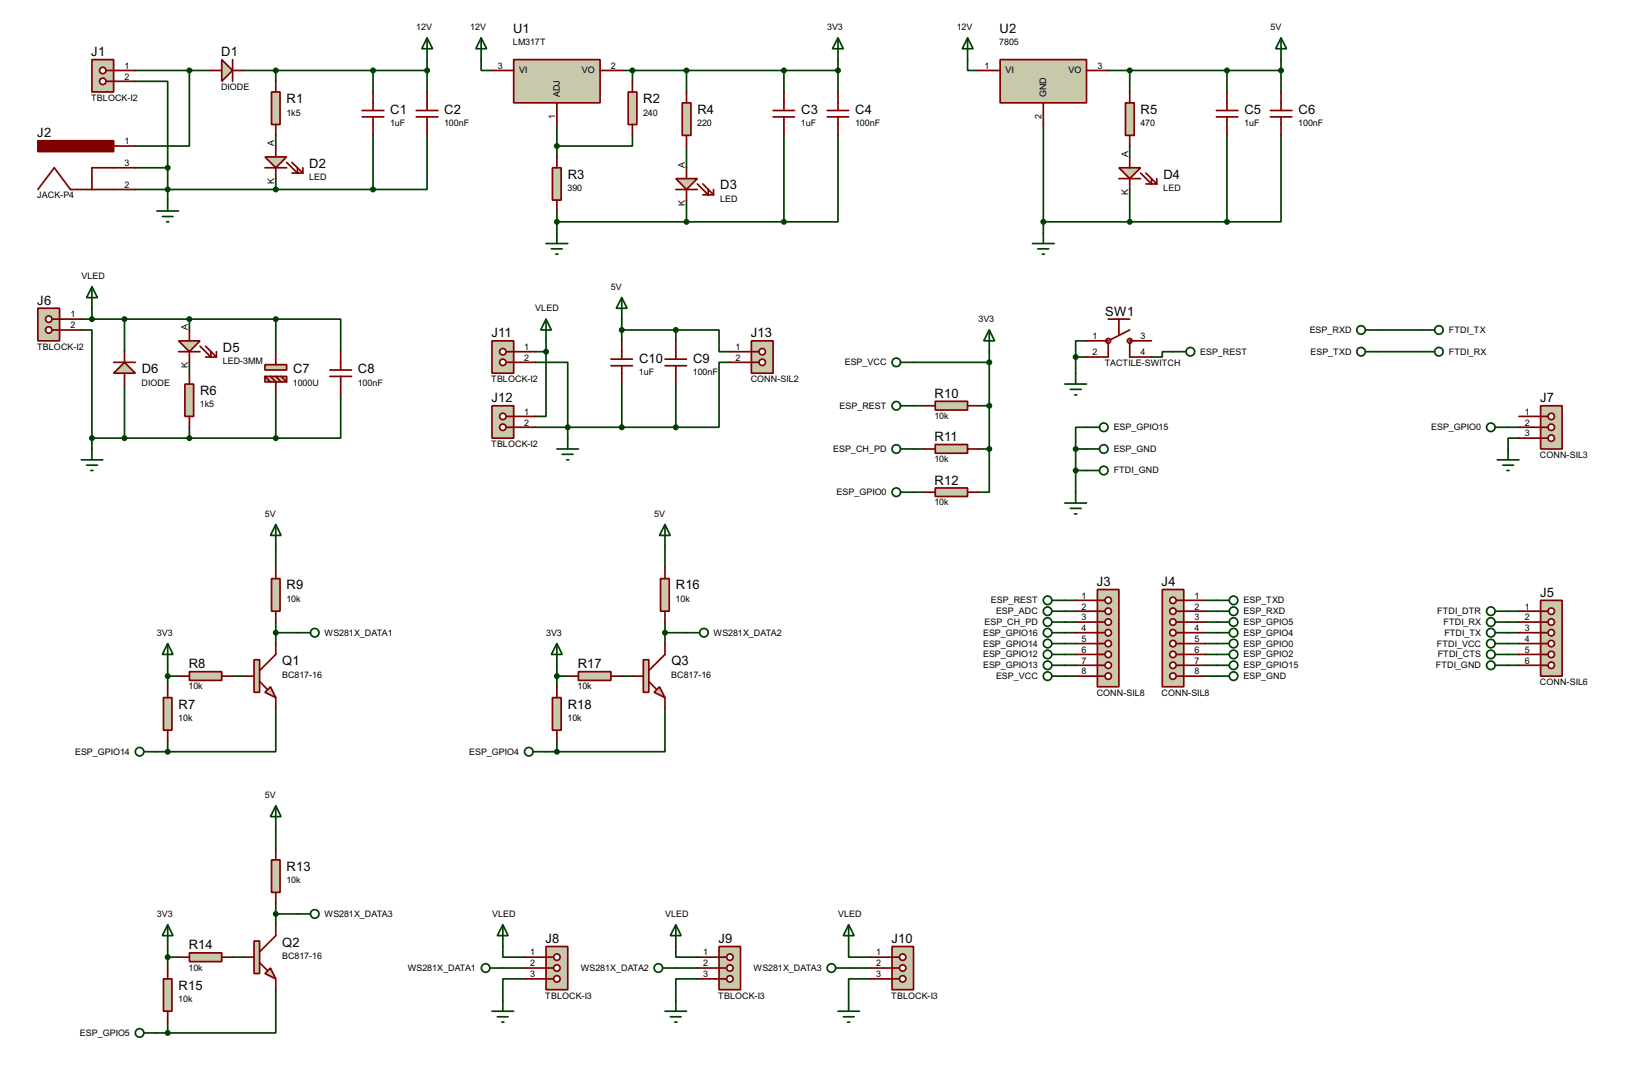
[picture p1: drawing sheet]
<svg xmlns="http://www.w3.org/2000/svg" width="383mm" height="256mm" viewBox="0 0 383 256" stroke-linecap="round" stroke-linejoin="round" font-family="sans-serif">
<g fill="none" stroke="#004000" stroke-width=".4">
<path d="M31.8 19.1h7.6v20.3M31.8 16.6h17.8M44.5 16.6v17.7h-12.7M57.2 16.6h43.2M64.8 16.6v2.5M87.7 16.6v5M100.4 14v7.6M113.1 14v2.6h2.5M146.1 16.6h50.8M148.6 16.6v2.5M161.3 16.6v5M184.2 16.6v5"/>
<path d="M196.9 14v7.6M227.4 14v2.6h2.5M260.4 16.6h40.6M265.5 16.6v5M288.3 16.6v5M301 14v7.6M31.8 39.4h7.6M39.4 39.4v7.6M64.8 31.8v2.5M87.7 31.8v12.7M100.4 31.8v12.7h-12.7M130.9 29.3v7.6"/>
<path d="M148.6 31.8v2.5h-17.7M161.3 34.3v5.1M184.2 31.8v20.3M196.9 31.8v20.3h-12.7M245.2 29.3v25.4M265.5 34.3v2.6M288.3 31.8v20.3M301 31.8v20.3h-12.7M31.8 44.5h55.9M64.8 42v2.5M130.9 49.6v5.1M130.9 52.1h53.3"/>
<path d="M161.3 47v5.1M245.2 52.1h43.1M265.5 44.5v7.6M19.1 77.5h2.5v25.4M19.1 75h45.7M21.6 72.4v2.6M29.3 75v7.6M44.5 75v2.5M64.8 75h15.3v7.6M64.8 75v7.6M146.1 77.5h12.7M146.1 75v5.1"/>
<path d="M158.8 77.5h10.2v5.1h2.5M158.8 77.5v2.6M323.9 77.5h10.2M29.3 90.2v12.7M44.5 85.1v2.6M64.8 92.8v10.1M80.1 92.8v10.1h-15.3M125.8 85.1h7.6v17.8M125.8 82.6h2.5M128.3 82.6v15.2h-2.5M128.3 80.1v2.5M146.1 90.2v10.2"/>
<path d="M158.8 90.2v10.2M171.5 85.1h-2.5v15.3h-10.2M214.7 95.3h2.5M214.7 85.1h17.8M229.9 95.3h2.6M232.5 82.6v22.9M252.8 83.9v3.8M252.8 83.9h2.5M255.3 80.1h-2.5v3.8M275.6 82.6h-2.5v1.3h-2.5M323.9 82.6h10.2M21.6 102.9h43.2"/>
<path d="M21.6 102.9v2.6M44.5 100.4v2.5M125.8 100.4h33M214.7 105.5h2.5M214.7 115.6h2.5M229.9 105.5h2.6M232.5 105.5v10.1h-2.6M252.8 105.5v10.1M252.8 110.5h2.5M252.8 105.5h2.5M255.3 100.4h-2.5v5.1M354.4 100.4h2.5"/>
<path d="M356.9 102.9h-2.5v2.6M64.8 128.3v5.1M156.3 128.3v5.1M39.4 158.8h2.6M39.4 156.3v5M54.7 158.8h2.5M64.8 148.6h5.1M64.8 146.1v5.1M130.9 156.3v5M130.9 158.8h2.5M146.1 158.8h2.5M156.3 148.6h5"/>
<path d="M156.3 146.1v5.1M250.2 141h2.6M250.2 143.6h2.6M250.2 146.1h2.6M250.2 148.6h2.6M250.2 151.2h2.6M250.2 153.7h2.6M250.2 156.3h2.6M250.2 158.8h2.6M283.3 141h2.5M283.3 143.6h2.5M283.3 146.1h2.5"/>
<path d="M283.3 148.6h2.5M283.3 151.2h2.5M283.3 153.7h2.5M283.3 156.3h2.5M283.3 158.8h2.5M354.4 143.6h2.5M354.4 146.1h2.5M354.4 148.6h2.5M354.4 151.2h2.5M354.4 153.7h2.5M354.4 156.3h2.5M36.9 176.6h2.5"/>
<path d="M39.4 174v2.6M64.8 166.4v10.2h-25.4M128.3 176.6h2.6M130.9 174v2.6M156.3 166.4v10.2h-25.4M64.8 194.4v5M64.8 212.1v5.1M64.8 214.7h5.1M39.4 222.3v5.1M39.4 224.8h2.6M54.7 224.8h2.5M64.8 232.5v10.1h-25.4"/>
<path d="M118.2 222.3v2.5h5M118.2 227.4h5M123.2 229.9h-5v5.1M158.8 222.3v2.5h5.1M158.8 227.4h5.1M163.9 229.9h-5.1v5.1M199.4 222.3v2.5h5.1M199.4 227.4h5.1M204.5 229.9h-5.1v5.1M36.9 242.6h2.5M39.4 240.1v2.5"/>
</g>
<path d="M21.6 14h5.1v7.6h-5.1z" fill="#c8c8aa" stroke="#800000" stroke-width=".4"/>
<path d="M24.9 16.6h1.8" fill="none" stroke="#800000" stroke-width=".4"/>
<circle cx="24.1" cy="16.6" r=".75" fill="#feffff" stroke="#800000" stroke-width=".4"/>
<path d="M24.9 19.1h1.8" fill="none" stroke="#800000" stroke-width=".4"/>
<circle cx="24.1" cy="19.1" r=".75" fill="#feffff" stroke="#800000" stroke-width=".4"/>
<path d="M26.7 16.6h5.1M26.7 19.1h5.1M97.8 27.5h5.1M97.8 26h5.1M100.4 21.6v4.4M100.4 27.5v4.3" fill="none" stroke="#800000" stroke-width=".4"/>
<path d="M63.8 21.6h2v7.7h-2z" fill="#c8c8aa" stroke="#800000" stroke-width=".4"/>
<path d="M64.8 19.1v2.5M64.8 29.3v2.5" fill="none" stroke="#800000" stroke-width=".4"/>
<path d="M120.7 14h20.3v10.2h-20.3z" fill="#c8c8aa" stroke="#800000" stroke-width=".4"/>
<path d="M115.6 16.6h5.1M141 16.6h5.1M130.9 24.2v5.1" fill="none" stroke="#800000" stroke-width=".4"/>
<path d="M147.6 21.6h2.1v7.7h-2.1z" fill="#c8c8aa" stroke="#800000" stroke-width=".4"/>
<path d="M148.6 19.1v2.5M148.6 29.3v2.5" fill="none" stroke="#800000" stroke-width=".4"/>
<path d="M129.8 39.4h2.1v7.6h-2.1z" fill="#c8c8aa" stroke="#800000" stroke-width=".4"/>
<path d="M130.9 36.9v2.5M130.9 47v2.6" fill="none" stroke="#800000" stroke-width=".4"/>
<circle cx="130.8" cy="34.3" r=".5" fill="#004000" stroke="#004000" stroke-width=".4"/>
<path d="M160.3 24.2h2.1v7.6h-2.1z" fill="#c8c8aa" stroke="#800000" stroke-width=".4"/>
<path d="M161.3 21.6v2.6M161.3 31.8v2.5M194.4 27.5h5M194.4 26h5M196.9 21.6v4.4M196.9 27.5v4.3" fill="none" stroke="#800000" stroke-width=".4"/>
<path d="M196.9 8.9l1.3 2.6h-2.6zM196.9 8.9v5.1" fill="none" stroke="#004000" stroke-width=".4"/>
<path d="M257.9 138.5h5v22.8h-5z" fill="#c8c8aa" stroke="#800000" stroke-width=".4"/>
<path d="M257.9 141h1.7" fill="none" stroke="#800000" stroke-width=".4"/>
<circle cx="260.4" cy="141" r=".75" fill="#feffff" stroke="#800000" stroke-width=".4"/>
<path d="M257.9 143.6h1.7" fill="none" stroke="#800000" stroke-width=".4"/>
<circle cx="260.4" cy="143.6" r=".75" fill="#feffff" stroke="#800000" stroke-width=".4"/>
<path d="M257.9 146.1h1.7" fill="none" stroke="#800000" stroke-width=".4"/>
<circle cx="260.4" cy="146.1" r=".75" fill="#feffff" stroke="#800000" stroke-width=".4"/>
<path d="M257.9 148.6h1.7" fill="none" stroke="#800000" stroke-width=".4"/>
<circle cx="260.4" cy="148.6" r=".75" fill="#feffff" stroke="#800000" stroke-width=".4"/>
<path d="M257.9 151.2h1.7" fill="none" stroke="#800000" stroke-width=".4"/>
<circle cx="260.4" cy="151.2" r=".75" fill="#feffff" stroke="#800000" stroke-width=".4"/>
<path d="M257.9 153.7h1.7" fill="none" stroke="#800000" stroke-width=".4"/>
<circle cx="260.4" cy="153.7" r=".75" fill="#feffff" stroke="#800000" stroke-width=".4"/>
<path d="M257.9 156.3h1.7" fill="none" stroke="#800000" stroke-width=".4"/>
<circle cx="260.4" cy="156.3" r=".75" fill="#feffff" stroke="#800000" stroke-width=".4"/>
<path d="M257.9 158.8h1.7" fill="none" stroke="#800000" stroke-width=".4"/>
<circle cx="260.4" cy="158.8" r=".75" fill="#feffff" stroke="#800000" stroke-width=".4"/>
<path d="M252.8 141h5.1M252.8 143.6h5.1M252.8 146.1h5.1M252.8 148.6h5.1M252.8 151.2h5.1M252.8 153.7h5.1M252.8 156.3h5.1M252.8 158.8h5.1" fill="none" stroke="#800000" stroke-width=".4"/>
<g fill="none" stroke="#004000" stroke-width=".4">
<path d="M247.2 141h3M247.2 143.6h3M247.2 146.1h3M247.2 148.6h3M247.2 151.2h3M247.2 153.7h3M247.2 156.3h3M247.2 158.8h3"/>
<circle cx="246.1" cy="141" r="1"/>
<circle cx="246.1" cy="158.8" r="1"/>
<circle cx="246.1" cy="146.1" r="1"/>
<circle cx="246.1" cy="151.2" r="1"/>
<circle cx="246.1" cy="153.7" r="1"/>
<circle cx="246.1" cy="156.3" r="1"/>
<circle cx="246.1" cy="143.6" r="1"/>
<circle cx="246.1" cy="148.6" r="1"/>
</g>
<path d="M273.1 138.5h5.1v22.8h-5.1z" fill="#c8c8aa" stroke="#800000" stroke-width=".4"/>
<path d="M276.4 141h1.8" fill="none" stroke="#800000" stroke-width=".4"/>
<circle cx="275.6" cy="141" r=".75" fill="#feffff" stroke="#800000" stroke-width=".4"/>
<path d="M276.4 143.6h1.8" fill="none" stroke="#800000" stroke-width=".4"/>
<circle cx="275.6" cy="143.6" r=".75" fill="#feffff" stroke="#800000" stroke-width=".4"/>
<path d="M276.4 146.1h1.8" fill="none" stroke="#800000" stroke-width=".4"/>
<circle cx="275.6" cy="146.1" r=".75" fill="#feffff" stroke="#800000" stroke-width=".4"/>
<path d="M276.4 148.6h1.8" fill="none" stroke="#800000" stroke-width=".4"/>
<circle cx="275.6" cy="148.6" r=".75" fill="#feffff" stroke="#800000" stroke-width=".4"/>
<path d="M276.4 151.2h1.8" fill="none" stroke="#800000" stroke-width=".4"/>
<circle cx="275.6" cy="151.2" r=".75" fill="#feffff" stroke="#800000" stroke-width=".4"/>
<path d="M276.4 153.7h1.8" fill="none" stroke="#800000" stroke-width=".4"/>
<circle cx="275.6" cy="153.7" r=".75" fill="#feffff" stroke="#800000" stroke-width=".4"/>
<path d="M276.4 156.3h1.8" fill="none" stroke="#800000" stroke-width=".4"/>
<circle cx="275.6" cy="156.3" r=".75" fill="#feffff" stroke="#800000" stroke-width=".4"/>
<path d="M276.4 158.8h1.8" fill="none" stroke="#800000" stroke-width=".4"/>
<circle cx="275.6" cy="158.8" r=".75" fill="#feffff" stroke="#800000" stroke-width=".4"/>
<path d="M278.2 141h5.1M278.2 143.6h5.1M278.2 146.1h5.1M278.2 148.6h5.1M278.2 151.2h5.1M278.2 153.7h5.1M278.2 156.3h5.1M278.2 158.8h5.1" fill="none" stroke="#800000" stroke-width=".4"/>
<g fill="none" stroke="#004000" stroke-width=".4">
<path d="M232.5 77.5l1.2 2.6h-2.5zM232.5 77.5v5.1M211.6 85.1h3.1M250.2 118.2h5.1M251.5 119.4h2.6M252.8 115.6v2.6M255.3 105.5h3.1M252.5 120.7h.5M285.8 141h3.1M285.8 143.6h3.1M285.8 146.1h3.1M285.8 148.6h3.1"/>
<path d="M285.8 151.2h3.1M285.8 153.7h3.1M285.8 156.3h3.1M285.8 158.8h3.1"/>
<circle cx="210.6" cy="85.1" r="1"/>
<circle cx="259.3" cy="105.5" r="1"/>
<circle cx="289.8" cy="151.2" r="1"/>
<circle cx="289.8" cy="156.3" r="1"/>
<circle cx="289.8" cy="143.6" r="1"/>
<circle cx="289.8" cy="148.6" r="1"/>
<circle cx="289.8" cy="153.7" r="1"/>
<circle cx="289.8" cy="146.1" r="1"/>
<circle cx="289.8" cy="141" r="1"/>
<circle cx="289.8" cy="158.8" r="1"/>
</g>
<path d="M362 141h5.1v17.8h-5.1z" fill="#c8c8aa" stroke="#800000" stroke-width=".4"/>
<path d="M362 143.6h1.8" fill="none" stroke="#800000" stroke-width=".4"/>
<circle cx="364.5" cy="143.6" r=".75" fill="#feffff" stroke="#800000" stroke-width=".4"/>
<path d="M362 146.1h1.8" fill="none" stroke="#800000" stroke-width=".4"/>
<circle cx="364.5" cy="146.1" r=".75" fill="#feffff" stroke="#800000" stroke-width=".4"/>
<path d="M362 148.6h1.8" fill="none" stroke="#800000" stroke-width=".4"/>
<circle cx="364.5" cy="148.6" r=".75" fill="#feffff" stroke="#800000" stroke-width=".4"/>
<path d="M362 151.2h1.8" fill="none" stroke="#800000" stroke-width=".4"/>
<circle cx="364.5" cy="151.2" r=".75" fill="#feffff" stroke="#800000" stroke-width=".4"/>
<path d="M362 153.7h1.8" fill="none" stroke="#800000" stroke-width=".4"/>
<circle cx="364.5" cy="153.7" r=".75" fill="#feffff" stroke="#800000" stroke-width=".4"/>
<path d="M362 156.3h1.8" fill="none" stroke="#800000" stroke-width=".4"/>
<circle cx="364.5" cy="156.3" r=".75" fill="#feffff" stroke="#800000" stroke-width=".4"/>
<path d="M356.9 143.6h5.1M356.9 146.1h5.1M356.9 148.6h5.1M356.9 151.2h5.1M356.9 153.7h5.1M356.9 156.3h5.1" fill="none" stroke="#800000" stroke-width=".4"/>
<g fill="none" stroke="#004000" stroke-width=".4">
<path d="M255.3 110.5h3.1M351.3 143.6h3.1M351.3 146.1h3.1M351.3 148.6h3.1M351.3 151.2h3.1M351.3 153.7h3.1M351.3 156.3h3.1"/>
<circle cx="259.3" cy="110.5" r="1"/>
<circle cx="350.3" cy="143.6" r="1"/>
<circle cx="350.3" cy="146.1" r="1"/>
<circle cx="350.3" cy="148.6" r="1"/>
<circle cx="350.3" cy="151.2" r="1"/>
<circle cx="350.3" cy="153.7" r="1"/>
<circle cx="350.3" cy="156.3" r="1"/>
</g>
<circle cx="252.7" cy="110.5" r=".5" fill="#004000" stroke="#004000" stroke-width=".4"/>
<path d="M219.8 104.4h7.6v2.1h-7.6z" fill="#c8c8aa" stroke="#800000" stroke-width=".4"/>
<path d="M217.2 105.5h2.6M227.4 105.5h2.5" fill="none" stroke="#800000" stroke-width=".4"/>
<path d="M219.8 114.6h7.6v2h-7.6z" fill="#c8c8aa" stroke="#800000" stroke-width=".4"/>
<path d="M217.2 115.6h2.6M227.4 115.6h2.5" fill="none" stroke="#800000" stroke-width=".4"/>
<circle cx="232.4" cy="105.5" r=".5" fill="#004000" stroke="#004000" stroke-width=".4"/>
<g fill="none" stroke="#004000" stroke-width=".4">
<path d="M320.9 77.5h3M334.1 77.5h3M320.9 82.6h3M334.1 82.6h3M211.6 105.5h3.1M211.6 115.6h3.1"/>
<circle cx="319.8" cy="77.5" r="1"/>
<circle cx="338.1" cy="77.5" r="1"/>
<circle cx="319.8" cy="82.6" r="1"/>
<circle cx="338.1" cy="82.6" r="1"/>
<circle cx="210.6" cy="105.5" r="1"/>
<circle cx="210.6" cy="115.6" r="1"/>
</g>
<path d="M219.8 94.3h7.6v2h-7.6z" fill="#c8c8aa" stroke="#800000" stroke-width=".4"/>
<path d="M260.4 75h5.1M262.9 75v3.8M265.5 77.5l-5.1 2.6v3.8M217.2 95.3h2.6M227.4 95.3h2.5M265.5 80.1v3.8" fill="none" stroke="#800000" stroke-width=".4"/>
<g fill="#c8c8aa" stroke="#800000" stroke-width=".4">
<circle cx="265.4" cy="80.1" r=".55"/>
<circle cx="260.4" cy="80.1" r=".55"/>
</g>
<path d="M255.3 80.1h5.1M255.3 83.9h5.1M265.5 80.1h5.1M265.5 83.9h5.1" fill="none" stroke="#800000" stroke-width=".4"/>
<g fill="#004000" stroke="#004000" stroke-width=".4">
<circle cx="232.4" cy="95.3" r=".5"/>
<circle cx="232.4" cy="85.1" r=".5"/>
</g>
<g fill="none" stroke="#004000" stroke-width=".4">
<path d="M211.6 95.3h3.1M275.6 82.6h3.1"/>
<circle cx="210.6" cy="95.3" r="1"/>
<circle cx="279.7" cy="82.6" r="1"/>
</g>
<path d="M62.3 162.6l1.3-1.3 1.2 2.6z" fill="#c8c8aa" stroke="#800000" stroke-width=".4"/>
<path d="M59.7 155h1.3v7.6h-1.3z" fill="#c8c8aa" stroke="#800000" stroke-width=".4"/>
<path d="M57.2 158.8h2.5M64.8 151.2v2.5l-3.8 3.8M61 160.1l1.8 1.8M64.8 163.9v2.5" fill="none" stroke="#800000" stroke-width=".4"/>
<path d="M63.8 135.9h2v7.7h-2z" fill="#c8c8aa" stroke="#800000" stroke-width=".4"/>
<path d="M64.8 133.4v2.5M64.8 143.6v2.5" fill="none" stroke="#800000" stroke-width=".4"/>
<path d="M44.5 157.8h7.6v2h-7.6z" fill="#c8c8aa" stroke="#800000" stroke-width=".4"/>
<path d="M42 158.8h2.5M52.1 158.8h2.6" fill="none" stroke="#800000" stroke-width=".4"/>
<path d="M38.4 163.9h2v7.6h-2z" fill="#c8c8aa" stroke="#800000" stroke-width=".4"/>
<path d="M39.4 161.3v2.6M39.4 171.5v2.5" fill="none" stroke="#800000" stroke-width=".4"/>
<g fill="none" stroke="#004000" stroke-width=".4">
<path d="M64.8 123.2l1.3 2.6h-2.5zM64.8 123.2v5.1M39.4 151.2l1.3 2.5h-2.5zM39.4 151.2v5.1M69.9 148.6h3.1M33.8 176.6h3.1"/>
<circle cx="73.9" cy="148.6" r="1"/>
<circle cx="32.8" cy="176.6" r="1"/>
</g>
<g fill="#004000" stroke="#004000" stroke-width=".4">
<circle cx="64.8" cy="148.6" r=".5"/>
<circle cx="39.4" cy="158.8" r=".5"/>
<circle cx="39.4" cy="176.6" r=".5"/>
</g>
<path d="M362 95.3h5.1v10.2h-5.1z" fill="#c8c8aa" stroke="#800000" stroke-width=".4"/>
<path d="M362 97.8h1.8" fill="none" stroke="#800000" stroke-width=".4"/>
<circle cx="364.5" cy="97.8" r=".75" fill="#feffff" stroke="#800000" stroke-width=".4"/>
<path d="M362 100.4h1.8" fill="none" stroke="#800000" stroke-width=".4"/>
<circle cx="364.5" cy="100.4" r=".75" fill="#feffff" stroke="#800000" stroke-width=".4"/>
<path d="M362 102.9h1.8" fill="none" stroke="#800000" stroke-width=".4"/>
<circle cx="364.5" cy="102.9" r=".75" fill="#feffff" stroke="#800000" stroke-width=".4"/>
<path d="M356.9 97.8h5.1M356.9 100.4h5.1M356.9 102.9h5.1" fill="none" stroke="#800000" stroke-width=".4"/>
<g fill="none" stroke="#004000" stroke-width=".4">
<path d="M255.3 100.4h3.1M351.3 100.4h3.1M351.8 108h5.1M353.1 109.3h2.6M354.1 110.5h.5M354.4 105.5v2.5"/>
<circle cx="259.3" cy="100.4" r="1"/>
<circle cx="350.3" cy="100.4" r="1"/>
</g>
<circle cx="252.7" cy="105.5" r=".5" fill="#004000" stroke="#004000" stroke-width=".4"/>
<g fill="#c8c8aa" stroke="#800000" stroke-width=".4">
<path d="M62.3 85.7h5.1v1.2h-5.1z"/>
<path d="M62.3 88.4h5.1v1.3h-5.1z"/>
</g>
<path d="M62.3 88.4l1.3 1.3M63.6 88.4l1.2 1.3v3.1M64.8 82.6v3.1M64.8 88.4l1.3 1.3M66.1 88.4l1.3 1.3" fill="none" stroke="#800000" stroke-width=".4"/>
<circle cx="148.6" cy="16.6" r=".5" fill="#004000" stroke="#004000" stroke-width=".4"/>
<path d="M235 14h20.3v10.2h-20.3z" fill="#c8c8aa" stroke="#800000" stroke-width=".4"/>
<path d="M229.9 16.6h5.1M255.3 16.6h5.1M245.2 24.2v5.1" fill="none" stroke="#800000" stroke-width=".4"/>
<path d="M52.1 14l2.6 2.6-2.6 2.5z" fill="#c8c8aa" stroke="#800000" stroke-width=".4"/>
<path d="M49.6 16.6h2.5M54.7 14v5.1M54.7 16.6h2.5" fill="none" stroke="#800000" stroke-width=".4"/>
<path d="M100.4 8.9l1.3 2.6h-2.6zM100.4 8.9v5.1M113.1 8.9l1.3 2.6h-2.6zM113.1 8.9v5.1M128.3 57.2h5.1M129.6 58.5h2.5M130.6 59.7h.5M130.9 54.7v2.5" fill="none" stroke="#004000" stroke-width=".4"/>
<g fill="#004000" stroke="#004000" stroke-width=".4">
<circle cx="100.3" cy="16.6" r=".5"/>
<circle cx="196.9" cy="16.6" r=".5"/>
<circle cx="130.8" cy="52.1" r=".5"/>
</g>
<path d="M264.5 24.2h2v7.6h-2z" fill="#c8c8aa" stroke="#800000" stroke-width=".4"/>
<path d="M265.5 21.6v2.6M265.5 31.8v2.5M298.5 27.5h5.1M298.5 26h5.1M301 21.6v4.4M301 27.5v4.3" fill="none" stroke="#800000" stroke-width=".4"/>
<path d="M227.4 8.9l1.3 2.6h-2.6zM227.4 8.9v5.1M301 8.9l1.3 2.6h-2.5zM301 8.9v5.1M242.6 57.2h5.1M243.9 58.5h2.5M244.9 59.7h.5M245.2 54.7v2.5" fill="none" stroke="#004000" stroke-width=".4"/>
<g fill="#004000" stroke="#004000" stroke-width=".4">
<circle cx="301" cy="16.6" r=".5"/>
<circle cx="245.1" cy="52.1" r=".5"/>
</g>
<path d="M8.9 72.4h5.1v7.7h-5.1z" fill="#c8c8aa" stroke="#800000" stroke-width=".4"/>
<path d="M12.2 75h1.8" fill="none" stroke="#800000" stroke-width=".4"/>
<circle cx="11.4" cy="75" r=".75" fill="#feffff" stroke="#800000" stroke-width=".4"/>
<path d="M12.2 77.5h1.8" fill="none" stroke="#800000" stroke-width=".4"/>
<circle cx="11.4" cy="77.5" r=".75" fill="#feffff" stroke="#800000" stroke-width=".4"/>
<path d="M14 75h5.1M14 77.5h5.1M77.5 88.4h5.1M77.5 86.9h5.1M80.1 82.6v4.3M80.1 88.4v4.4" fill="none" stroke="#800000" stroke-width=".4"/>
<path d="M36.9 49.6h5.1M38.2 50.9h2.5M39.2 52.1h.5M39.4 47v2.6M21.6 67.4l1.3 2.5h-2.5zM21.6 67.4v5M19.1 108h5.1M20.4 109.3h2.5M21.4 110.5h.5M21.6 105.5v2.5" fill="none" stroke="#004000" stroke-width=".4"/>
<path d="M43.5 90.2h2v7.6h-2z" fill="#c8c8aa" stroke="#800000" stroke-width=".4"/>
<path d="M26.7 34.3h5.1M31.8 39.4h-10.2v5.1M8.9 44.5l3.9-5.1 3.8 5.1h15.2M44.5 87.7v2.5M44.5 97.8v2.6" fill="none" stroke="#800000" stroke-width=".4"/>
<g fill="#004000" stroke="#004000" stroke-width=".4">
<circle cx="39.4" cy="44.5" r=".5"/>
<circle cx="64.8" cy="75" r=".5"/>
<circle cx="44.5" cy="102.9" r=".5"/>
<circle cx="64.8" cy="102.9" r=".5"/>
<circle cx="39.4" cy="39.4" r=".5"/>
<circle cx="44.5" cy="16.6" r=".5"/>
</g>
<path d="M8.9 33.1h17.8v2.5h-17.8z" fill="#800000" stroke="#800000" stroke-width=".4"/>
<path d="M29.3 85.1l2.5 2.6h-5.1z" fill="#c8c8aa" stroke="#800000" stroke-width=".4"/>
<path d="M26.7 85.1h5.1M29.3 82.6v2.5M29.3 87.7v2.5" fill="none" stroke="#800000" stroke-width=".4"/>
<g fill="#004000" stroke="#004000" stroke-width=".4">
<circle cx="29.2" cy="75" r=".5"/>
<circle cx="29.2" cy="102.9" r=".5"/>
</g>
<path d="M250.2 90.2h5.1M251.5 91.5h2.6M252.5 92.8h.5M252.8 87.7v2.5" fill="none" stroke="#004000" stroke-width=".4"/>
<path d="M62.3 36.9h5.1l-2.6 2.5z" fill="#c8c8aa" stroke="#800000" stroke-width=".4"/>
<path d="M62.3 39.4h5.1M64.8 34.3v2.6M64.8 39.4v2.6M67.4 38.2l2.5 2.5v-1.3M68.6 38.2l2.6 2.5M71.2 39.4v1.3M68.6 40.7h2.6" fill="none" stroke="#800000" stroke-width=".4"/>
<path d="M158.8 42h5.1l-2.6 2.5z" fill="#c8c8aa" stroke="#800000" stroke-width=".4"/>
<path d="M161.3 39.4v2.6M158.8 44.5h5.1M161.3 44.5v2.5M163.9 43.2l2.5 2.6v-1.3M165.2 43.2l2.5 2.6M165.2 45.8h2.5M167.7 44.5v1.3" fill="none" stroke="#800000" stroke-width=".4"/>
<path d="M262.9 39.4h5.1l-2.5 2.6z" fill="#c8c8aa" stroke="#800000" stroke-width=".4"/>
<path d="M265.5 36.9v2.5M262.9 42h5.1M265.5 42v2.5M268 40.7l2.6 2.5v-1.2M269.3 40.7l2.5 2.5M269.3 43.2h2.5M271.8 42v1.2" fill="none" stroke="#800000" stroke-width=".4"/>
<path d="M42 80.1h5l-2.5 2.5z" fill="#c8c8aa" stroke="#800000" stroke-width=".4"/>
<path d="M44.5 77.5v2.6M42 82.6h5M44.5 82.6v2.5M47 81.3l2.6 2.6v-1.3M48.3 81.3l2.6 2.6M48.3 83.9h2.6M50.9 82.6v1.3" fill="none" stroke="#800000" stroke-width=".4"/>
<g fill="#004000" stroke="#004000" stroke-width=".4">
<circle cx="44.5" cy="75" r=".5"/>
<circle cx="21.6" cy="102.9" r=".5"/>
<circle cx="21.6" cy="75" r=".5"/>
<circle cx="252.7" cy="83.9" r=".5"/>
</g>
<path d="M62.3 228.7l1.3-1.3 1.2 2.5z" fill="#c8c8aa" stroke="#800000" stroke-width=".4"/>
<path d="M59.7 221h1.3v7.7h-1.3z" fill="#c8c8aa" stroke="#800000" stroke-width=".4"/>
<path d="M64.8 217.2v2.6l-3.8 3.8M57.2 224.8h2.5M61 226.1l1.8 1.8M64.8 229.9v2.6" fill="none" stroke="#800000" stroke-width=".4"/>
<path d="M63.8 202h2v7.6h-2z" fill="#c8c8aa" stroke="#800000" stroke-width=".4"/>
<path d="M64.8 199.4v2.6M64.8 209.6v2.5" fill="none" stroke="#800000" stroke-width=".4"/>
<path d="M44.5 223.8h7.6v2.1h-7.6z" fill="#c8c8aa" stroke="#800000" stroke-width=".4"/>
<path d="M42 224.8h2.5M52.1 224.8h2.6" fill="none" stroke="#800000" stroke-width=".4"/>
<path d="M38.4 229.9h2v7.6h-2z" fill="#c8c8aa" stroke="#800000" stroke-width=".4"/>
<path d="M39.4 227.4v2.5M39.4 237.5v2.6" fill="none" stroke="#800000" stroke-width=".4"/>
<g fill="none" stroke="#004000" stroke-width=".4">
<path d="M64.8 189.3l1.3 2.5h-2.5zM64.8 189.3v5.1M39.4 217.2l1.3 2.6h-2.5zM39.4 217.2v5.1M69.9 214.7h3.1M33.8 242.6h3.1"/>
<circle cx="73.9" cy="214.7" r="1"/>
<circle cx="32.8" cy="242.6" r="1"/>
</g>
<g fill="#004000" stroke="#004000" stroke-width=".4">
<circle cx="64.8" cy="214.7" r=".5"/>
<circle cx="39.4" cy="224.8" r=".5"/>
<circle cx="39.4" cy="242.6" r=".5"/>
</g>
<path d="M155 161.3l1.3 2.6-2.6-1.3z" fill="#c8c8aa" stroke="#800000" stroke-width=".4"/>
<path d="M151.2 155h1.3v7.6h-1.3z" fill="#c8c8aa" stroke="#800000" stroke-width=".4"/>
<path d="M148.6 158.8h2.6M156.3 151.2v2.5l-3.8 3.8M152.5 160.1l1.7 1.8M156.3 163.9v2.5" fill="none" stroke="#800000" stroke-width=".4"/>
<path d="M155.2 135.9h2.1v7.7h-2.1z" fill="#c8c8aa" stroke="#800000" stroke-width=".4"/>
<path d="M156.3 133.4v2.5M156.3 143.6v2.5" fill="none" stroke="#800000" stroke-width=".4"/>
<path d="M135.9 157.8h7.7v2h-7.7z" fill="#c8c8aa" stroke="#800000" stroke-width=".4"/>
<path d="M133.4 158.8h2.5M143.6 158.8h2.5" fill="none" stroke="#800000" stroke-width=".4"/>
<path d="M129.8 163.9h2.1v7.6h-2.1z" fill="#c8c8aa" stroke="#800000" stroke-width=".4"/>
<path d="M130.9 161.3v2.6M130.9 171.5v2.5" fill="none" stroke="#800000" stroke-width=".4"/>
<g fill="none" stroke="#004000" stroke-width=".4">
<path d="M156.3 123.2l1.2 2.6h-2.5zM156.3 123.2v5.1M130.9 151.2l1.2 2.5h-2.5zM130.9 151.2v5.1M161.3 148.6h3.1M125.3 176.6h3M115.1 227.4h3.1"/>
<circle cx="165.4" cy="148.6" r="1"/>
<circle cx="124.2" cy="176.6" r="1"/>
<circle cx="114.1" cy="227.4" r="1"/>
</g>
<g fill="#004000" stroke="#004000" stroke-width=".4">
<circle cx="156.2" cy="148.6" r=".5"/>
<circle cx="130.8" cy="158.8" r=".5"/>
<circle cx="130.8" cy="176.6" r=".5"/>
</g>
<path d="M128.3 222.3h5.1v10.2h-5.1z" fill="#c8c8aa" stroke="#800000" stroke-width=".4"/>
<path d="M128.3 224.8h1.8" fill="none" stroke="#800000" stroke-width=".4"/>
<circle cx="130.8" cy="224.8" r=".75" fill="#feffff" stroke="#800000" stroke-width=".4"/>
<path d="M128.3 227.4h1.8" fill="none" stroke="#800000" stroke-width=".4"/>
<circle cx="130.8" cy="227.4" r=".75" fill="#feffff" stroke="#800000" stroke-width=".4"/>
<path d="M128.3 229.9h1.8" fill="none" stroke="#800000" stroke-width=".4"/>
<circle cx="130.8" cy="229.9" r=".75" fill="#feffff" stroke="#800000" stroke-width=".4"/>
<path d="M123.2 224.8h5.1M123.2 227.4h5.1M123.2 229.9h5.1" fill="none" stroke="#800000" stroke-width=".4"/>
<g fill="none" stroke="#004000" stroke-width=".4">
<path d="M118.2 217.2l1.2 2.6h-2.5zM118.2 217.2v5.1M115.6 237.5h5.1M116.9 238.8h2.5M118.2 235v2.5M155.8 227.4h3M117.9 240.1h.5"/>
<circle cx="154.7" cy="227.4" r="1"/>
</g>
<path d="M169 222.3h5v10.2h-5z" fill="#c8c8aa" stroke="#800000" stroke-width=".4"/>
<path d="M169 224.8h1.7" fill="none" stroke="#800000" stroke-width=".4"/>
<circle cx="171.5" cy="224.8" r=".75" fill="#feffff" stroke="#800000" stroke-width=".4"/>
<path d="M169 227.4h1.7" fill="none" stroke="#800000" stroke-width=".4"/>
<circle cx="171.5" cy="227.4" r=".75" fill="#feffff" stroke="#800000" stroke-width=".4"/>
<path d="M169 229.9h1.7" fill="none" stroke="#800000" stroke-width=".4"/>
<circle cx="171.5" cy="229.9" r=".75" fill="#feffff" stroke="#800000" stroke-width=".4"/>
<path d="M163.9 224.8h5.1M163.9 227.4h5.1M163.9 229.9h5.1" fill="none" stroke="#800000" stroke-width=".4"/>
<g fill="none" stroke="#004000" stroke-width=".4">
<path d="M158.8 217.2l1.3 2.6h-2.6zM158.8 217.2v5.1M156.3 237.5h5M157.5 238.8h2.6M158.8 235v2.5M196.4 227.4h3M158.6 240.1h.5"/>
<circle cx="195.3" cy="227.4" r="1"/>
</g>
<path d="M209.6 222.3h5.1v10.2h-5.1z" fill="#c8c8aa" stroke="#800000" stroke-width=".4"/>
<path d="M209.6 224.8h1.8" fill="none" stroke="#800000" stroke-width=".4"/>
<circle cx="212.1" cy="224.8" r=".75" fill="#feffff" stroke="#800000" stroke-width=".4"/>
<path d="M209.6 227.4h1.8" fill="none" stroke="#800000" stroke-width=".4"/>
<circle cx="212.1" cy="227.4" r=".75" fill="#feffff" stroke="#800000" stroke-width=".4"/>
<path d="M209.6 229.9h1.8" fill="none" stroke="#800000" stroke-width=".4"/>
<circle cx="212.1" cy="229.9" r=".75" fill="#feffff" stroke="#800000" stroke-width=".4"/>
<path d="M204.5 224.8h5.1M204.5 227.4h5.1M204.5 229.9h5.1" fill="none" stroke="#800000" stroke-width=".4"/>
<path d="M199.4 217.2l1.3 2.6h-2.5zM199.4 217.2v5.1M196.9 237.5h5.1M198.2 238.8h2.5M199.4 235v2.5M199.2 240.1h.5" fill="none" stroke="#004000" stroke-width=".4"/>
<path d="M115.6 80.1h5.1v7.6h-5.1z" fill="#c8c8aa" stroke="#800000" stroke-width=".4"/>
<path d="M118.9 82.6h1.8" fill="none" stroke="#800000" stroke-width=".4"/>
<circle cx="118.1" cy="82.6" r=".75" fill="#feffff" stroke="#800000" stroke-width=".4"/>
<path d="M118.9 85.1h1.8" fill="none" stroke="#800000" stroke-width=".4"/>
<circle cx="118.1" cy="85.1" r=".75" fill="#feffff" stroke="#800000" stroke-width=".4"/>
<path d="M120.7 82.6h5.1M120.7 85.1h5.1" fill="none" stroke="#800000" stroke-width=".4"/>
<path d="M115.6 95.3h5.1v7.6h-5.1z" fill="#c8c8aa" stroke="#800000" stroke-width=".4"/>
<path d="M118.9 97.8h1.8" fill="none" stroke="#800000" stroke-width=".4"/>
<circle cx="118.1" cy="97.8" r=".75" fill="#feffff" stroke="#800000" stroke-width=".4"/>
<path d="M118.9 100.4h1.8" fill="none" stroke="#800000" stroke-width=".4"/>
<circle cx="118.1" cy="100.4" r=".75" fill="#feffff" stroke="#800000" stroke-width=".4"/>
<path d="M120.7 97.8h5.1M120.7 100.4h5.1" fill="none" stroke="#800000" stroke-width=".4"/>
<path d="M176.6 80.1h5.1v7.6h-5.1z" fill="#c8c8aa" stroke="#800000" stroke-width=".4"/>
<path d="M176.6 82.6h1.8" fill="none" stroke="#800000" stroke-width=".4"/>
<circle cx="179.1" cy="82.6" r=".75" fill="#feffff" stroke="#800000" stroke-width=".4"/>
<path d="M176.6 85.1h1.8" fill="none" stroke="#800000" stroke-width=".4"/>
<circle cx="179.1" cy="85.1" r=".75" fill="#feffff" stroke="#800000" stroke-width=".4"/>
<g fill="none" stroke="#800000" stroke-width=".4">
<path d="M85.1 27.5h5.1M85.1 26h5.1M87.7 21.6v4.4M87.7 27.5v4.3M181.7 27.5h5M181.7 26h5M184.2 21.6v4.4M184.2 27.5v4.3M285.8 27.5h5.1M285.8 26h5.1M288.3 21.6v4.4M288.3 27.5v4.3"/>
<path d="M143.6 85.9h5M143.6 84.4h5M146.1 80.1v4.3M146.1 85.9v4.3M156.3 85.9h5M156.3 84.4h5M158.8 80.1v4.3M158.8 85.9v4.3M171.5 82.6h5.1M171.5 85.1h5.1"/>
</g>
<path d="M128.3 75l1.3 2.5h-2.5zM128.3 75v5.1M146.1 69.9l1.3 2.5h-2.6zM146.1 69.9v5.1M130.9 105.5h5M132.1 106.7h2.6M133.2 108h.5M133.4 102.9v2.6" fill="none" stroke="#004000" stroke-width=".4"/>
<g fill="#004000" stroke="#004000" stroke-width=".4">
<circle cx="133.4" cy="100.4" r=".5"/>
<circle cx="128.3" cy="82.6" r=".5"/>
<circle cx="87.6" cy="44.5" r=".5"/>
<circle cx="87.6" cy="16.6" r=".5"/>
<circle cx="184.2" cy="16.6" r=".5"/>
<circle cx="184.2" cy="52.1" r=".5"/>
<circle cx="288.3" cy="52.1" r=".5"/>
<circle cx="288.3" cy="16.6" r=".5"/>
<circle cx="265.4" cy="16.6" r=".5"/>
<circle cx="265.4" cy="52.1" r=".5"/>
<circle cx="64.8" cy="44.5" r=".5"/>
<circle cx="64.8" cy="16.6" r=".5"/>
<circle cx="161.3" cy="16.6" r=".5"/>
<circle cx="161.3" cy="52.1" r=".5"/>
<circle cx="146.1" cy="77.5" r=".5"/>
<circle cx="158.8" cy="77.5" r=".5"/>
<circle cx="146.1" cy="100.4" r=".5"/>
<circle cx="158.8" cy="100.4" r=".5"/>
</g>
<g font-size="3.4">
<text x="120.6" y="7.7">U1</text>
<text x="234.9" y="7.7">U2</text>
<text x="21.5" y="13.2">J1</text>
<text x="52" y="13.2">D1</text>
<text x="67.4" y="24.1">R1</text>
<text x="91.7" y="26.7">C1</text>
<text x="104.4" y="26.7">C2</text>
<text x="151.2" y="24.1">R2</text>
<text x="163.9" y="26.7">R4</text>
<text x="188.3" y="26.7">C3</text>
<text x="201" y="26.7">C4</text>
<text x="268" y="26.7">R5</text>
<text x="292.4" y="26.7">C5</text>
<text x="305.1" y="26.7">C6</text>
<text x="8.8" y="32.3">J2</text>
<text x="72.7" y="39.4">D2</text>
<text x="133.4" y="42">R3</text>
<text x="273.4" y="42">D4</text>
<text x="169.2" y="44.5">D3</text>
<text x="8.8" y="71.6">J6</text>
<text x="259.7" y="74.1">SW1</text>
<text x="52.4" y="82.6">D5</text>
<text x="115.5" y="79.3">J11</text>
<text x="176.4" y="79.3">J13</text>
<text x="33.3" y="87.7">D6</text>
<text x="68.9" y="87.7">C7</text>
<text x="84.1" y="87.7">C8</text>
<text x="150.2" y="85.2">C10</text>
<text x="162.9" y="85.2">C9</text>
<text x="47" y="92.8">R6</text>
<text x="115.5" y="94.5">J12</text>
<text x="219.6" y="93.5">R10</text>
<text x="361.9" y="94.5">J7</text>
<text x="219.6" y="103.6">R11</text>
<text x="219.6" y="113.8">R12</text>
<text x="257.7" y="137.7">J3</text>
<text x="273" y="137.7">J4</text>
<text x="67.4" y="138.5">R9</text>
<text x="158.8" y="138.5">R16</text>
<text x="361.9" y="140.2">J5</text>
<text x="44.4" y="157">R8</text>
<text x="66.3" y="156.3">Q1</text>
<text x="135.8" y="157">R17</text>
<text x="157.8" y="156.3">Q3</text>
<text x="42" y="166.4">R7</text>
<text x="133.4" y="166.4">R18</text>
<text x="67.4" y="204.5">R13</text>
<text x="128.2" y="221.5">J8</text>
<text x="168.8" y="221.5">J9</text>
<text x="209.5" y="221.5">J10</text>
<text x="44.4" y="223">R14</text>
<text x="66.3" y="222.3">Q2</text>
<text x="42" y="232.5">R15</text>
</g>
<g font-size="2.4">
<text x="97.8" y="7.1">12V</text>
<text x="110.5" y="7.1">12V</text>
<text x="120.5" y="10.6">LM317T</text>
<text x="194.4" y="7.1">3V3</text>
<text x="224.8" y="7.1">12V</text>
<text x="234.8" y="10.6">7805</text>
<text x="298.5" y="7.1">5V</text>
<text x="29.3" y="16.2">1</text>
<text x="117" y="16.2">3</text>
<text x="122" y="17.3">VI</text>
<text x="136.7" y="17.3">VO</text>
<text x="143.6" y="16.2">2</text>
<text x="231.3" y="16.2">1</text>
<text x="236.3" y="17.3">VI</text>
<text x="251" y="17.3">VO</text>
<text x="257.9" y="16.2">3</text>
<text x="21.4" y="23.7">TBLOCK-I2</text>
<text x="29.3" y="18.7">2</text>
<text x="51.9" y="21.2">DIODE</text>
<text x="131.6" y="22.9" transform="rotate(-90 131.6 22.9)">ADJ</text>
<text x="245.9" y="22.9" transform="rotate(-90 245.9 22.9)">GND</text>
<text x="67.3" y="27.2">1k5</text>
<text x="91.7" y="29.6">1uF</text>
<text x="104.4" y="29.6">100nF</text>
<text x="130.5" y="27.9" transform="rotate(-90 130.5 27.9)">1</text>
<text x="151.1" y="27.2">240</text>
<text x="163.8" y="29.6">220</text>
<text x="188.2" y="29.6">1uF</text>
<text x="200.9" y="29.6">100nF</text>
<text x="244.8" y="27.9" transform="rotate(-90 244.8 27.9)">2</text>
<text x="268" y="29.6">470</text>
<text x="292.4" y="29.6">1uF</text>
<text x="305.1" y="29.6">100nF</text>
<text x="29.3" y="33.9">1</text>
<text x="64.4" y="34.3" transform="rotate(-90 64.4 34.3)">A</text>
<text x="29.3" y="39">3</text>
<text x="160.9" y="39.4" transform="rotate(-90 160.9 39.4)">A</text>
<text x="265.1" y="36.8" transform="rotate(-90 265.1 36.8)">A</text>
<text x="8.7" y="46.6">JACK-P4</text>
<text x="29.3" y="44.1">2</text>
<text x="64.4" y="43.3" transform="rotate(-90 64.4 43.3)">K</text>
<text x="72.6" y="42.3">LED</text>
<text x="133.4" y="44.9">390</text>
<text x="169.2" y="47.4">LED</text>
<text x="265.1" y="45.9" transform="rotate(-90 265.1 45.9)">K</text>
<text x="273.3" y="44.9">LED</text>
<text x="160.9" y="48.4" transform="rotate(-90 160.9 48.4)">K</text>
<text x="19.1" y="65.5">VLED</text>
<text x="143.6" y="68.1">5V</text>
<text x="16.6" y="74.6">1</text>
<text x="16.6" y="77.1">2</text>
<text x="44.1" y="77.5" transform="rotate(-90 44.1 77.5)">A</text>
<text x="125.8" y="73.1">VLED</text>
<text x="229.9" y="75.6">3V3</text>
<text x="8.7" y="82.2">TBLOCK-I2</text>
<text x="123.2" y="82.2">1</text>
<text x="172.9" y="82.2">1</text>
<text x="256.7" y="79.7">1</text>
<text x="256.7" y="83.5">2</text>
<text x="268" y="83.5">4</text>
<text x="268" y="79.7">3</text>
<text x="282" y="83.3">ESP_REST</text>
<text x="307.7" y="78.2">ESP_RXD</text>
<text x="307.9" y="83.3">ESP_TXD</text>
<text x="340.4" y="78.2">FTDI_TX</text>
<text x="340.4" y="83.3">FTDI_RX</text>
<text x="44.1" y="86.5" transform="rotate(-90 44.1 86.5)">K</text>
<text x="52.3" y="85.6">LED-3MM</text>
<text x="115.4" y="89.8">TBLOCK-I2</text>
<text x="123.2" y="84.7">2</text>
<text x="150.1" y="88.1">1uF</text>
<text x="162.8" y="88.1">100nF</text>
<text x="172.9" y="84.7">2</text>
<text x="176.4" y="89.8">CONN-SIL2</text>
<text x="198.5" y="85.8">ESP_VCC</text>
<text x="259.6" y="86">TACTILE-SWITCH</text>
<text x="33.3" y="90.7">DIODE</text>
<text x="47" y="95.7">1k5</text>
<text x="68.8" y="90.7">1000U</text>
<text x="84.1" y="90.7">100nF</text>
<text x="123.2" y="97.4">1</text>
<text x="123.2" y="100">2</text>
<text x="197.3" y="96">ESP_REST</text>
<text x="219.6" y="98.4">10k</text>
<text x="261.7" y="101.1">ESP_GPIO15</text>
<text x="336.3" y="101.1">ESP_GPIO0</text>
<text x="358.3" y="97.4">1</text>
<text x="358.3" y="100">2</text>
<text x="115.4" y="105">TBLOCK-I2</text>
<text x="195.8" y="106.2">ESP_CH_PD</text>
<text x="261.7" y="106.2">ESP_GND</text>
<text x="358.3" y="102.5">3</text>
<text x="361.8" y="107.6">CONN-SIL3</text>
<text x="219.6" y="108.6">10k</text>
<text x="261.7" y="111.2">FTDI_GND</text>
<text x="196.6" y="116.3">ESP_GPIO0</text>
<text x="219.6" y="118.7">10k</text>
<text x="62.3" y="121.4">5V</text>
<text x="153.7" y="121.4">5V</text>
<text x="67.3" y="141.5">10k</text>
<text x="158.8" y="141.5">10k</text>
<text x="232.8" y="141.7">ESP_REST</text>
<text x="254.2" y="140.6">1</text>
<text x="254.2" y="143.2">2</text>
<text x="280.7" y="140.6">1</text>
<text x="280.7" y="143.2">2</text>
<text x="292.2" y="141.7">ESP_TXD</text>
<text x="358.3" y="143.2">1</text>
<text x="36.9" y="149.3">3V3</text>
<text x="76.3" y="149.3">WS281X_DATA1</text>
<text x="128.3" y="149.3">3V3</text>
<text x="167.7" y="149.3">WS281X_DATA2</text>
<text x="231" y="149.3">ESP_GPIO16</text>
<text x="231.3" y="146.8">ESP_CH_PD</text>
<text x="234" y="144.3">ESP_ADC</text>
<text x="254.2" y="145.7">3</text>
<text x="254.2" y="148.2">4</text>
<text x="280.7" y="145.7">3</text>
<text x="280.7" y="148.2">4</text>
<text x="292.2" y="144.3">ESP_RXD</text>
<text x="292.2" y="146.8">ESP_GPIO5</text>
<text x="292.2" y="149.3">ESP_GPIO4</text>
<text x="337.7" y="144.3">FTDI_DTR</text>
<text x="339.2" y="146.8">FTDI_RX</text>
<text x="339.4" y="149.3">FTDI_TX</text>
<text x="358.3" y="145.7">2</text>
<text x="358.3" y="148.2">3</text>
<text x="231" y="151.9">ESP_GPIO14</text>
<text x="231" y="154.4">ESP_GPIO12</text>
<text x="254.2" y="150.8">5</text>
<text x="254.2" y="153.3">6</text>
<text x="254.2" y="155.9">7</text>
<text x="280.7" y="150.8">5</text>
<text x="280.7" y="153.3">6</text>
<text x="280.7" y="155.9">7</text>
<text x="292.2" y="151.9">ESP_GPIO0</text>
<text x="292.2" y="154.4">ESP_GPIO2</text>
<text x="337.6" y="151.9">FTDI_VCC</text>
<text x="337.8" y="154.4">FTDI_CTS</text>
<text x="358.3" y="150.8">4</text>
<text x="358.3" y="153.3">5</text>
<text x="358.3" y="155.9">6</text>
<text x="44.3" y="161.9">10k</text>
<text x="66.3" y="159.2">BC817-16</text>
<text x="135.7" y="161.9">10k</text>
<text x="157.7" y="159.2">BC817-16</text>
<text x="231" y="157">ESP_GPIO13</text>
<text x="234" y="159.5">ESP_VCC</text>
<text x="254.2" y="158.4">8</text>
<text x="280.7" y="158.4">8</text>
<text x="292.2" y="157">ESP_GPIO15</text>
<text x="292.2" y="159.5">ESP_GND</text>
<text x="337.4" y="157">FTDI_GND</text>
<text x="361.8" y="160.9">CONN-SIL6</text>
<text x="257.7" y="163.4">CONN-SIL8</text>
<text x="272.9" y="163.4">CONN-SIL8</text>
<text x="41.9" y="169.4">10k</text>
<text x="133.4" y="169.4">10k</text>
<text x="17.6" y="177.3">ESP_GPIO14</text>
<text x="110.2" y="177.3">ESP_GPIO4</text>
<text x="62.3" y="187.4">5V</text>
<text x="67.3" y="207.5">10k</text>
<text x="36.9" y="215.4">3V3</text>
<text x="76.3" y="215.4">WS281X_DATA3</text>
<text x="115.6" y="215.4">VLED</text>
<text x="156.3" y="215.4">VLED</text>
<text x="196.9" y="215.4">VLED</text>
<text x="44.3" y="228">10k</text>
<text x="66.3" y="225.3">BC817-16</text>
<text x="124.6" y="224.4">1</text>
<text x="124.6" y="227">2</text>
<text x="165.3" y="224.4">1</text>
<text x="165.3" y="227">2</text>
<text x="205.9" y="224.4">1</text>
<text x="205.9" y="227">2</text>
<text x="95.8" y="228.1">WS281X_DATA1</text>
<text x="124.6" y="229.5">3</text>
<text x="136.5" y="228.1">WS281X_DATA2</text>
<text x="165.3" y="229.5">3</text>
<text x="177.1" y="228.1">WS281X_DATA3</text>
<text x="205.9" y="229.5">3</text>
<text x="41.9" y="235.4">10k</text>
<text x="128.1" y="234.6">TBLOCK-I3</text>
<text x="168.8" y="234.6">TBLOCK-I3</text>
<text x="209.4" y="234.6">TBLOCK-I3</text>
<text x="18.8" y="243.3">ESP_GPIO5</text>
</g>
</svg>
